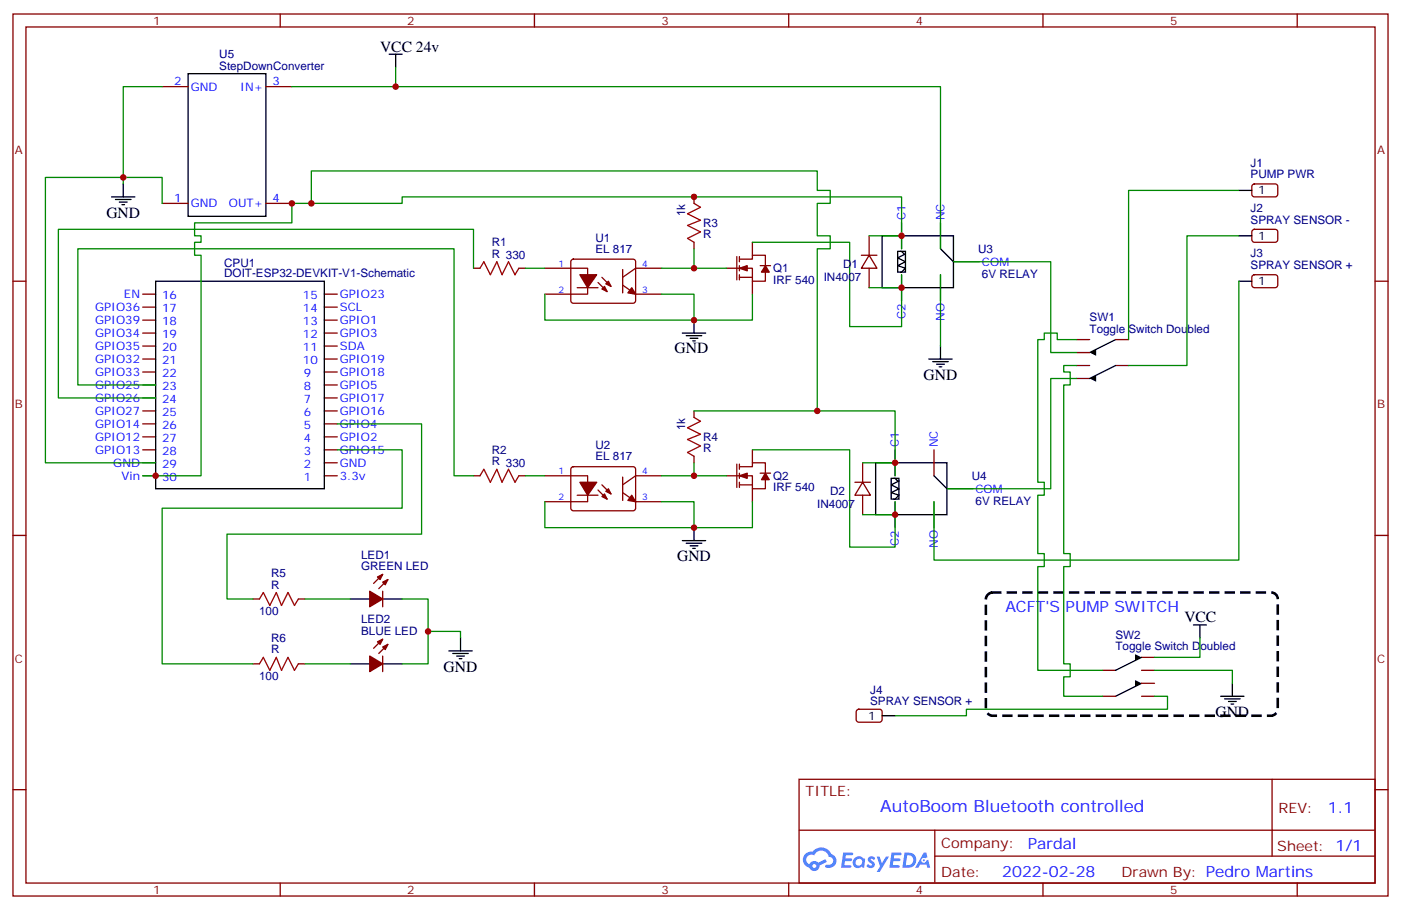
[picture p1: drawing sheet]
<svg xmlns="http://www.w3.org/2000/svg" width="381mm" height="247mm" viewBox="0 0 381 247" stroke-linecap="round" stroke-linejoin="round" font-family="sans-serif">
<g fill="none" stroke="#870000" stroke-width=".35">
<path d="M3.5 3.8h374v239.9h-374zM7.1 7.3h366.8v232.9h-366.8zM76.2 3.8v3.5M145.3 3.8v3.5M214.5 3.8v3.5M283.6 3.8v3.5M352.8 3.8v3.5M3.5 76.5h3.6M373.9 76.5h3.6M3.5 145.6h3.6M373.9 145.6h3.6M3.5 214.8h3.6"/>
<path d="M217.3 211.9h156.6v28.3h-156.6zM345.9 212v20.9M373.9 214.8h3.6M217.3 225.8h156.5M254.2 232.9h119.6M254.2 225.8v14.1M76.2 240.2v3.5M145.3 240.2v3.5M214.5 240.2v3.5M283.6 240.2v3.5M352.8 240.2v3.5"/>
</g>
<g fill="#5487ff">
<path d="M236.3 233.1a1.22 1.22 0 0 1 1.7 .3l-.4 .6a.47 .47 0 0 0-.3-.4 .47 .47 0 0 0-.5 .1v.2a1.23 1.23 0 0 1 .8 1.9 1.44 1.44 0 0 1-2-.3l.5-.5 .7 .4a.29 .29 0 0 0 .4-.2 .29 .29 0 0 0-.3-.4 1.04 1.04 0 0 1-.6-1.7z"/>
<path d="M229.3 231.9h2.4l.3 .2-.1 .5h-1.9l-.1 .9h1.5l.3 .3-.3 .4h-1.6l-.2 1.1 1.7 .1 .2 .3-.1 .3h-2.7z"/>
<path d="M242.5 231.9h2.3l.3 .2-.1 .5h-1.8l-.1 .9h1.5l.3 .3-.4 .4h-1.6l-.1 1.1 1.7 .1 .2 .3-.2 .3h-2.6z"/>
<path d="M251.2 231.9h.7l.3 1.2-.6 .3a.69 .69 0 0 0-1 .3 .69 .69 0 0 0 .5 1 .69 .69 0 0 0 .8-.6l.5-.3 .6 2.2h-.8l-.2-.9h-1.8l-.5 .9h-.8z"/>
<path d="M238.4 233h.8l.6 1.8 1.1-1.8h.9l-2.6 4.2h-.8l.9-1.6z"/>
<path d="M246 231.9l-.6 4.1h1.3a2.11 2.11 0 0 0 2.5-2.1 2.11 2.11 0 0 0-2.5-2zM246.7 232.6a1.39 1.39 0 0 1 1.7 1.4 1.39 1.39 0 0 1-1.8 1.3h-.3z"/>
<path d="M232.3 233.5a1.54 1.54 0 0 0-.1 2.1 1.54 1.54 0 0 0 2.2 .2l.6 .2 .3-2.3-.2-.2-.4-.1a1.49 1.49 0 0 0-2.4 .1zM232.6 234.5a.94 .94 0 0 1 1.8 0 .94 .94 0 0 1-1.8 0z"/>
<path d="M219 232.3a2.18 2.18 0 0 0 1.1 3.7 1.44 1.44 0 0 0 1.6 .9 1.44 1.44 0 0 0 1.2-1.5l2-1-.5-.7-1.9 .9a1.47 1.47 0 0 0-2.4 .5 1.39 1.39 0 0 1-.7-2 1.39 1.39 0 0 1 2-.4 2.12 2.12 0 0 1 2.2-1.3 2.12 2.12 0 0 1 1.9 1.6 1.14 1.14 0 0 1 1.1 1.5 1.14 1.14 0 0 1-1.7 .7 .43 .43 0 0 0-.5 .3 .43 .43 0 0 0 .4 .5 1.98 1.98 0 0 0 2.5-1.2 1.98 1.98 0 0 0-1.2-2.5 3.1 3.1 0 0 0-5.3-.7l-.9 .1zM220.9 235.6a.55 .55 0 0 1 1.1 0 .55 .55 0 0 1-1.1 0z"/>
<circle cx="251.2" cy="234" r=".26"/>
</g>
<g fill="none" stroke="#870000" stroke-width=".35">
<path d="M44.1 23.6h7.1M72.3 23.6h7.1M44.1 55.3h7.1M72.3 55.3h7.1M188.7 53.6v1.7M340.7 50.2l.4-.2h5.7a.71 .71 0 0 1 .7 .7v2.1l-.5 .7-5.9 .1-.5-.3-.2-.5v-2.1zM128.8 73h1.7M141.1 73h1.8M148.2 73h11.6v7h-11.6M155.5 70.7l.4-.2h16.3a.71 .71 0 0 1 .7 .7v10.6l-.3 .5-.4 .2h-16.3l-.5-.3-.2-.4v-10.6zM157 78.2h5.6M162.6 76.8l2.5 2.5"/>
<path d="M163.7 75.4l2.5 2.5M169.3 77.5l3.6 2.5h7M169.3 73.3v6.4M179.9 73h-7l-3.6 2.4M188.7 65.9v1.8M197.6 73h7v3.5h3.5v-2.5M200.4 69.8v6.3M201.1 70.5h3.5v-1.1h3.5v2.8M201.1 75.4h3.5M201.1 69.8v1.4M201.1 72.2v1.5M201.1 74.7v1.4"/>
<path d="M204.6 65.9v3.5M204.6 76.5v3.5M206.7 72.2h2.8M234.2 69.4h4.3M236.4 69.4l2.1 3.6h-4.3zM236.4 64.1v5.3M236.4 73v5.2M245.2 60.6v7.1M245.2 74.7v7.1M255.8 60.6v7.1M255.8 74.7v7.1M259.3 71.2h7"/>
<path d="M340.7 62.6l.4-.2h5.7a.71 .71 0 0 1 .7 .7v2.1l-.5 .6-5.9 .1-.5-.2-.2-.5v-2.1zM340.7 74.9l.4-.2h5.7a.71 .71 0 0 1 .7 .7v2.1l-.5 .7h-5.9l-.5-.2-.2-.5v-2.1zM38.8 80h3.5M38.8 83.5h3.5M38.8 87.1h3.5M38.8 90.6h3.5M38.8 94.1h3.5M38.8 97.6h3.5M88.2 80h3.5M88.2 83.5h3.5M88.2 87.1h3.5M88.2 90.6h3.5"/>
<path d="M88.2 94.1h3.5M88.2 97.6h3.5M292.8 99.4h3.5M292.8 92.4h3.5M292.8 95.9h3.5M303.4 99.4h3.5M303.4 92.4h3.5M38.8 101.2h3.5M38.8 104.7h3.5M38.8 108.2h3.5M38.8 111.8h3.5M38.8 115.3h3.5"/>
<path d="M38.8 118.8h3.5M88.2 101.2h3.5M88.2 104.7h3.5M88.2 108.2h3.5M88.2 111.8h3.5M88.2 115.3h3.5M88.2 118.8h3.5M188.7 111.8v1.7M292.8 102.9h3.5M38.8 122.3h3.5M38.8 125.9h3.5M38.8 129.4h3.5"/>
<path d="M88.2 122.3h3.5M88.2 125.9h3.5M88.2 129.4h3.5M128.8 129.4h1.7M141.1 129.4h1.8M148.2 129.4h11.6v7.1h-11.6M155.5 127.1l.4-.2h16.3a.71 .71 0 0 1 .7 .7v10.6l-.3 .5-.4 .2h-16.3l-.5-.2-.2-.5v-10.6zM157 134.7h5.6M162.6 133.3l2.5 2.4M163.7 131.9l2.5 2.4M169.3 129.8v6.3M169.3 134l3.6 2.5h7"/>
<path d="M179.9 129.4h-7l-3.6 2.5M188.7 124.1v1.8M197.6 129.4h7v3.5h3.5v-2.4M200.4 126.2v6.4M201.1 126.9h3.5v-1h3.5v2.8M201.1 126.2v1.4M201.1 128.7v1.4M201.1 131.2v1.4M201.1 131.9h3.5M204.6 122.3v3.6M204.6 132.9v3.6M206.7 128.7h2.8"/>
<path d="M232.5 131.2h4.2M234.6 131.2l2.1 3.5h-4.2zM234.6 125.9v5.3M234.6 134.7v5.3M243.4 122.3v7.1M243.4 136.5v7M254 122.3v7.1M254 136.5v7M257.5 132.9h7.1M104.1 156.2l-2.5 2.5M105.5 157.6l-2.5 2.5M68.8 162.9h1.8"/>
<path d="M81.1 162.9h1.8M104.1 160.8v4.2M104.1 178.4v4.3M104.1 173.8l-2.5 2.5M105.5 175.3l-2.5 2.4M310.4 178.8h3.6M68.8 180.6h1.8M81.1 180.6h1.8M233.1 193.1l.4-.2h5.7a.71 .71 0 0 1 .7 .7v2.1l-.5 .7h-5.9l-.5-.2-.2-.5v-2.1zM299.9 182.3h3.5M299.9 189.4h3.5M310.4 182.3h3.6"/>
<path d="M310.4 189.4h3.6M310.4 185.8h3.6"/>
</g>
<g fill="none" stroke="#000" stroke-width=".35">
<path d="M105.8 14.7h3.6M107.6 14.7v3.6M51.2 20h21.1v38.8h-21.1zM30.3 53.6h6.4M31.4 54.3h4.2M32.5 55h2.1M33.2 55.7h.7M33.5 50v3.6M336.9 51.8h3.5M42.3 76.5h45.9v56.4h-45.9zM239.9 64.1h19.4v14.1h-19.4zM244.1 68.4h2.1v5.6h-2.1z"/>
<path d="M244.8 68.4h.4l.7 .7M246.2 69.1l-2.1 1 2.1 1.1-2.1 1 2.1 .8-1 1h-.4M255.8 67.7l3.5 3.5M336.9 64.1h3.5M336.9 76.5h3.5M185.6 90.6h6.3M186.6 91.3h4.3M187.7 92h2.1M188.4 92.7h.7M188.7 87.1v3.5M252.6 97.6h6.3M253.6 98.4h4.3"/>
<path d="M254.7 99.1h2.1M255.4 99.8h.7M255.8 94.1v3.5M303.4 99.4l-7.1 3.5M303.4 92.4l-7.1 3.5M238.1 125.9h19.4v14.1h-19.4zM242.4 130.1h2.1v5.6h-2.1zM243.1 130.1h.3l.7 .7M244.5 130.8l-2.1 1.1 2.1 1-2.1 1.1 2.1 .7-1.1 1h-.3M254 129.4l3.5 3.5M185.6 147h6.3M186.6 147.7h4.3"/>
<path d="M187.7 148.4h2.1M188.4 149.2h.7M188.7 143.5v3.5M95.2 162.9h5.3M104.1 162.9h5.3M122.1 177h6.3M123.1 177.7h4.3M124.2 178.4h2.1M124.9 179.1h.7M125.2 173.5v3.5M310.4 178.8l-7 3.5M324.6 170h3.5"/>
<path d="M326.3 170v3.5M95.2 180.6h5.3M104.1 180.6h5.3M239.9 194.7h3.5M310.4 185.8l-7 3.6M332 189.4h6.3M333 190.1h4.3M334.1 190.8h2.1M334.8 191.5h.7M335.1 185.8v3.6"/>
</g>
<g fill="#870000" stroke="#870000" stroke-width=".35">
<path d="M171.8 78.2l1.1 1.8-2.2-.3z"/>
<path d="M163.7 78.6l.7-.7 .7 1.4z"/>
<path d="M165.5 76.5l.7 1.4-1.5-.7z"/>
<path d="M157.7 74.7h4.6l-2.5 3.5z"/>
<path d="M171.8 134.7l1.1 1.8-2.2-.4z"/>
<path d="M163.7 135l.7-.7 .7 1.4z"/>
<path d="M164.7 133.6l.8-.7 .7 1.4z"/>
<path d="M157.7 131.2h4.6l-2.5 3.5z"/>
<path d="M201.1 73l2.1-.8v1.5z"/>
<path d="M208.1 72.2l1.1 1.8h-2.1z"/>
<path d="M201.1 129.4l2.1-.7v1.4z"/>
<path d="M208.1 128.7l1.1 1.8h-2.1z"/>
<path d="M100.5 160.8l3.6 2.1-3.6 2.1z"/>
<path d="M104.1 158.3l1.4-.7-.7 1.4z"/>
<path d="M102.7 156.9l1.4-.7-.7 1.4z"/>
<path d="M100.5 178.4l3.6 2.2-3.6 2.1z"/>
<path d="M104.1 176l1.4-.7-.7 1.4z"/>
<path d="M102.7 174.6l1.4-.8-.7 1.5z"/>
</g>
<path d="M188.7 55.3l1.8 1.1-3.5 1.7 3.5 1.8-3.5 1.4 3.5 1.8-3.5 1.7 1.7 1.1M130.5 73l1.1-1.8 1.7 3.5 1.8-3.5 1.4 3.5 1.8-3.5 1.8 3.5 1-1.7M188.7 113.5l1.8 1.1-3.5 1.7 3.5 1.8-3.5 1.4 3.5 1.8-3.5 1.7 1.7 1.1M130.5 129.4l1.1-1.8 1.7 3.6 1.8-3.6 1.4 3.6 1.8-3.6 1.8 3.6 1-1.8M70.6 162.9l1-1.8 1.8 3.6 1.7-3.6 1.5 3.6 1.7-3.6 1.8 3.6 1-1.8M70.6 180.6l1-1.8 1.8 3.5 1.7-3.5 1.5 3.5 1.7-3.5 1.8 3.5 1-1.7" fill="none" stroke="#a10000" stroke-width=".35"/>
<g fill="none" stroke="#008700" stroke-width=".35">
<path d="M107.6 18.3v5.3h-28.2M44.1 23.6h-10.6v26.4M107.6 23.6h148.2v44.1M44.1 55.3v-7h-31.8v77.6h30M84.7 55.3v-8.8h137.5v5.3h3.6v3.5h-3.6v8.8h3.6v3.6h-3.6v44.1M336.9 51.8h-30v40.6M128.8 73v-10.6h-112.9v45.8h26.4M142.9 73h5.3M179.9 73h17.7M188.7 67.7v5.3M204.6 65.9h26.5v22.9h14.1v-14.1M236.4 78.2h8.8"/>
<path d="M236.4 64.1h8.8M245.2 67.7v-14.1h-135.8v1.7h-30v5.3h-26.5v3.5h1.8v1.8h-1.8v3.5h1.8v60h-15.9M255.8 74.7v19.4M259.3 71.2h26.5v24.7h7M336.9 76.5v75.8h-82.9v-15.8M336.9 64.1h-14.1v35.3h-15.9M148.2 80v7.1h40.5v-7.1h-8.8M204.6 80v7.1h-15.9M292.8 92.4h-5.3v-1.8h-3.5v1.8h-1.8v38.8h1.8v3.5h-1.8v15.9h1.8v3.5h-1.8v28.2h17.7M292.8 99.4h-3.5v1.8h1.7v3.5h-1.7v45.9h1.7v3.5h-1.7v26.5h1.7v3.5h-1.7v5.3h10.6M42.3 104.7h-21.1v-37h102.3v61.7h5.3M91.7 115.3h23v30h-53v17.6h7.1"/>
<path d="M188.7 111.8h54.7v17.6M292.8 102.9h-7v30h-28.3M91.7 122.3h17.7v15.9h-65.3v42.4h24.7M142.9 129.4h5.3M148.2 136.5v7h40.5v-7h-8.8M188.7 125.9v3.5h-8.8M188.7 129.4h8.9M204.6 136.5v7h-15.9M204.6 122.3h26.5v26.5h12.3v-12.3M234.6 140h8.8M234.6 125.9h8.8M82.9 162.9h12.3"/>
<path d="M109.4 162.9h7v17.7h-7M116.4 171.7h8.8v1.8M326.3 173.5v5.3h-12.3M82.9 180.6h12.3M314 182.3h21.1v3.5M314 189.4h3.5v3.5h-54.7v1.8h-19.4"/>
</g>
<path d="M296.3 95.9l1.8-.9v1.8zM296.3 102.9l1.8-.8v1.7zM308.7 177.9l1.7 .9-1.7 .9zM308.7 185l1.7 .8-1.7 .9z" fill="#000"/>
<path d="M269.9 161.1h75.8a1.76 1.76 0 0 1 1.8 1.8v30a1.89 1.89 0 0 1-1.8 1.8h-75.8a1.89 1.89 0 0 1-1.8-1.8v-30a1.89 1.89 0 0 1 1.8-1.8" fill="none" stroke="#000" stroke-width=".71" stroke-dasharray="2.1 2.1"/>
<g fill="#c00">
<circle cx="188.7" cy="73" r=".88"/>
<circle cx="188.7" cy="87.1" r=".88"/>
<circle cx="188.7" cy="53.6" r=".88"/>
<circle cx="188.7" cy="129.4" r=".88"/>
<circle cx="188.7" cy="143.5" r=".88"/>
<circle cx="84.7" cy="55.3" r=".88"/>
<circle cx="222.3" cy="111.8" r=".88"/>
<circle cx="116.4" cy="171.7" r=".88"/>
<circle cx="33.5" cy="48.3" r=".88"/>
<circle cx="107.6" cy="23.6" r=".88"/>
<circle cx="245.2" cy="78.2" r=".88"/>
<circle cx="245.2" cy="64.1" r=".88"/>
<circle cx="243.4" cy="140" r=".88"/>
<circle cx="243.4" cy="125.9" r=".88"/>
<circle cx="42.3" cy="129.4" r=".88"/>
<circle cx="79.4" cy="55.3" r=".88"/>
</g>
<text font-size="4.6" fill="#00f" x="239.4" y="221">AutoBoom Bluetooth controlled</text>
<g font-size="4.2">
<text x="103.4" y="14">VCC 24v</text>
<text x="28.9" y="59.2">GND</text>
<text x="183.4" y="95.9">GND</text>
<text x="251.2" y="103.3">GND</text>
<text x="184.1" y="152.7">GND</text>
<text x="322.1" y="169.3">VCC</text>
<text x="120.6" y="182.7">GND</text>
<text x="330.6" y="195">GND</text>
</g>
<g font-size="4.2" fill="#00f">
<text x="273.4" y="166.4">ACFT'S PUMP SWITCH</text>
<text x="361.1" y="221.2">1.1</text>
<text x="279.5" y="230.8">Pardal</text>
<text x="272.6" y="238.6">2022-02-28</text>
</g>
<g font-size="3.9" fill="#800">
<text x="219.1" y="216.5">TITLE:</text>
<text x="347.7" y="221.2">REV:</text>
<text x="256" y="230.7">Company:</text>
<text x="347.4" y="231.4">Sheet: 1/1</text>
<text x="256" y="238.4">Date:</text>
<text x="305" y="238.5">Drawn By: Pedro Martins</text>
</g>
<g font-size="3.2" fill="#800">
<text x="41.6" y="6.8">1</text>
<text x="110.8" y="6.8">2</text>
<text x="179.9" y="6.8">3</text>
<text x="249.1" y="6.8">4</text>
<text x="318.2" y="6.8">5</text>
<text x="4.1" y="41.9">A</text>
<text x="374.5" y="41.9">A</text>
<text x="4.1" y="111.1">B</text>
<text x="374.5" y="111.1">B</text>
<text x="4.1" y="180.2">C</text>
<text x="374.5" y="180.2">C</text>
<text x="41.6" y="243.2">1</text>
<text x="110.8" y="243.2">2</text>
<text x="179.9" y="243.2">3</text>
<text x="249.1" y="243.2">4</text>
<text x="318.2" y="243.2">5</text>
</g>
<g font-size="3.2" fill="#000080">
<text x="59.6" y="15.8">U5</text>
<text x="59.6" y="19">StepDownConverter</text>
<text x="340.1" y="45.3">J1</text>
<text x="340.1" y="48.5">PUMP PWR</text>
<text x="186.4" y="58.8" transform="rotate(-90 186.4 58.8)">1k</text>
<text x="340.1" y="57.6">J2</text>
<text x="161.9" y="65.8">U1</text>
<text x="191.2" y="64.8">R</text>
<text x="191.2" y="61.7">R3</text>
<text x="340.1" y="60.9">SPRAY SENSOR -</text>
<text x="133.7" y="70.1">R 330</text>
<text x="133.7" y="67">R1</text>
<text x="161.9" y="68.7">EL 817</text>
<text x="266" y="68.8">U3</text>
<text x="340.1" y="70">J3</text>
<text x="61" y="75.4">DOIT-ESP32-DEVKIT-V1-Schematic</text>
<text x="61" y="72.5">CPU1</text>
<text x="210.3" y="77.2">IRF 540</text>
<text x="210.3" y="74">Q1</text>
<text x="224" y="76.5">IN4007</text>
<text x="229.3" y="73">D1</text>
<text x="267.1" y="75.6">6V RELAY</text>
<text x="340.1" y="73.2">SPRAY SENSOR +</text>
<text x="296.3" y="87.4">SW1</text>
<text x="296.3" y="90.6">Toggle Switch Doubled</text>
<text x="186.4" y="117" transform="rotate(-90 186.4 117)">1k</text>
<text x="191.2" y="119.9">R4</text>
<text x="133.7" y="123.4">R2</text>
<text x="161.9" y="125.2">EL 817</text>
<text x="161.9" y="122.2">U2</text>
<text x="191.2" y="123">R</text>
<text x="133.7" y="126.6">R 330</text>
<text x="210.3" y="130.5">Q2</text>
<text x="264.2" y="130.5">U4</text>
<text x="210.3" y="133.6">IRF 540</text>
<text x="225.8" y="134.7">D2</text>
<text x="265.3" y="137.3">6V RELAY</text>
<text x="222.2" y="138.2">IN4007</text>
<text x="98.2" y="155.2">GREEN LED</text>
<text x="98.2" y="151.9">LED1</text>
<text x="73.7" y="160.1">R</text>
<text x="73.7" y="156.9">R5</text>
<text x="70.5" y="167.4">100</text>
<text x="98.2" y="172.8">BLUE LED</text>
<text x="98.2" y="169.6">LED2</text>
<text x="303.4" y="173.7">SW2</text>
<text x="73.7" y="177.7">R</text>
<text x="73.7" y="174.6">R6</text>
<text x="303.4" y="176.8">Toggle Switch Doubled</text>
<text x="70.5" y="185">100</text>
<text x="236.6" y="191.8">SPRAY SENSOR +</text>
<text x="236.6" y="188.6">J4</text>
</g>
<g font-size="3.2" fill="#00f">
<text x="47.4" y="23.2">2</text>
<text x="74.1" y="23.2">3</text>
<text x="51.9" y="24.6">GND</text>
<text x="65.3" y="24.6">IN+</text>
<text x="47.4" y="55">1</text>
<text x="51.9" y="56.4">GND</text>
<text x="62.2" y="56.4">OUT+</text>
<text x="74.1" y="55">4</text>
<text x="246.2" y="59.9" transform="rotate(-90 246.2 59.9)">C1</text>
<text x="256.8" y="59.9" transform="rotate(-90 256.8 59.9)">NC</text>
<text x="267.1" y="72.2">COM</text>
<text x="33.7" y="81.1">EN</text>
<text x="44.1" y="81.4">16</text>
<text x="82.4" y="81.4">15</text>
<text x="92.4" y="81.1">GPIO23</text>
<text x="25.9" y="84.6">GPIO36</text>
<text x="25.9" y="88.1">GPIO39</text>
<text x="44.1" y="84.9">17</text>
<text x="44.1" y="88.5">18</text>
<text x="82.4" y="84.9">14</text>
<text x="82.4" y="88.5">13</text>
<text x="92.4" y="84.6">SCL</text>
<text x="92.4" y="88.1">GPIO1</text>
<text x="246.2" y="86.7" transform="rotate(-90 246.2 86.7)">C2</text>
<text x="256.8" y="87.4" transform="rotate(-90 256.8 87.4)">NO</text>
<text x="25.9" y="91.7">GPIO34</text>
<text x="25.9" y="95.2">GPIO35</text>
<text x="44.1" y="92">19</text>
<text x="44.1" y="95.5">20</text>
<text x="82.4" y="92">12</text>
<text x="82.4" y="95.5">11</text>
<text x="92.4" y="91.7">GPIO3</text>
<text x="92.4" y="95.2">SDA</text>
<text x="25.9" y="98.7">GPIO32</text>
<text x="44.1" y="99.1">21</text>
<text x="82.4" y="99.1">10</text>
<text x="92.4" y="98.7">GPIO19</text>
<text x="25.9" y="102.2">GPIO33</text>
<text x="25.9" y="105.8">GPIO25</text>
<text x="44.1" y="102.6">22</text>
<text x="44.1" y="106.1">23</text>
<text x="82.6" y="102.6">9</text>
<text x="82.6" y="106.1">8</text>
<text x="92.4" y="102.2">GPIO18</text>
<text x="92.4" y="105.8">GPIO5</text>
<text x="25.9" y="109.3">GPIO26</text>
<text x="25.9" y="112.8">GPIO27</text>
<text x="44.1" y="109.6">24</text>
<text x="44.1" y="113.2">25</text>
<text x="82.6" y="109.6">7</text>
<text x="82.6" y="113.2">6</text>
<text x="92.4" y="109.3">GPIO17</text>
<text x="92.4" y="112.8">GPIO16</text>
<text x="25.9" y="116.3">GPIO14</text>
<text x="25.9" y="119.9">GPIO12</text>
<text x="44.1" y="116.7">26</text>
<text x="82.6" y="116.7">5</text>
<text x="92.4" y="116.3">GPIO4</text>
<text x="92.4" y="119.9">GPIO2</text>
<text x="25.9" y="123.4">GPIO13</text>
<text x="44.1" y="120.2">27</text>
<text x="44.1" y="123.8">28</text>
<text x="82.6" y="120.2">4</text>
<text x="82.6" y="123.8">3</text>
<text x="92.4" y="123.4">GPIO15</text>
<text x="244.5" y="121.6" transform="rotate(-90 244.5 121.6)">C1</text>
<text x="255.1" y="121.6" transform="rotate(-90 255.1 121.6)">NC</text>
<text x="30.8" y="126.9">GND</text>
<text x="33.1" y="130.5">Vin</text>
<text x="44.1" y="127.3">29</text>
<text x="44.1" y="130.8">30</text>
<text x="82.6" y="127.3">2</text>
<text x="82.6" y="130.8">1</text>
<text x="92.4" y="126.9">GND</text>
<text x="92.4" y="130.5">3.3v</text>
<text x="265.3" y="134">COM</text>
<text x="244.5" y="148.4" transform="rotate(-90 244.5 148.4)">C2</text>
<text x="255.1" y="149.1" transform="rotate(-90 255.1 149.1)">NO</text>
</g>
<g font-size="3.2">
<text x="342.2" y="52.8">1</text>
<text x="342.2" y="65.2">1</text>
<text x="342.2" y="77.5">1</text>
<text x="236.1" y="195.7">1</text>
</g>
<g font-size="2.5" fill="#00f">
<text x="151.9" y="72.6">1</text>
<text x="174.6" y="72.6">4</text>
<text x="151.9" y="79.7">2</text>
<text x="174.6" y="79.7">3</text>
<text x="151.9" y="129">1</text>
<text x="174.6" y="129">4</text>
<text x="151.9" y="136.1">2</text>
<text x="174.6" y="136.1">3</text>
</g>
</svg>
